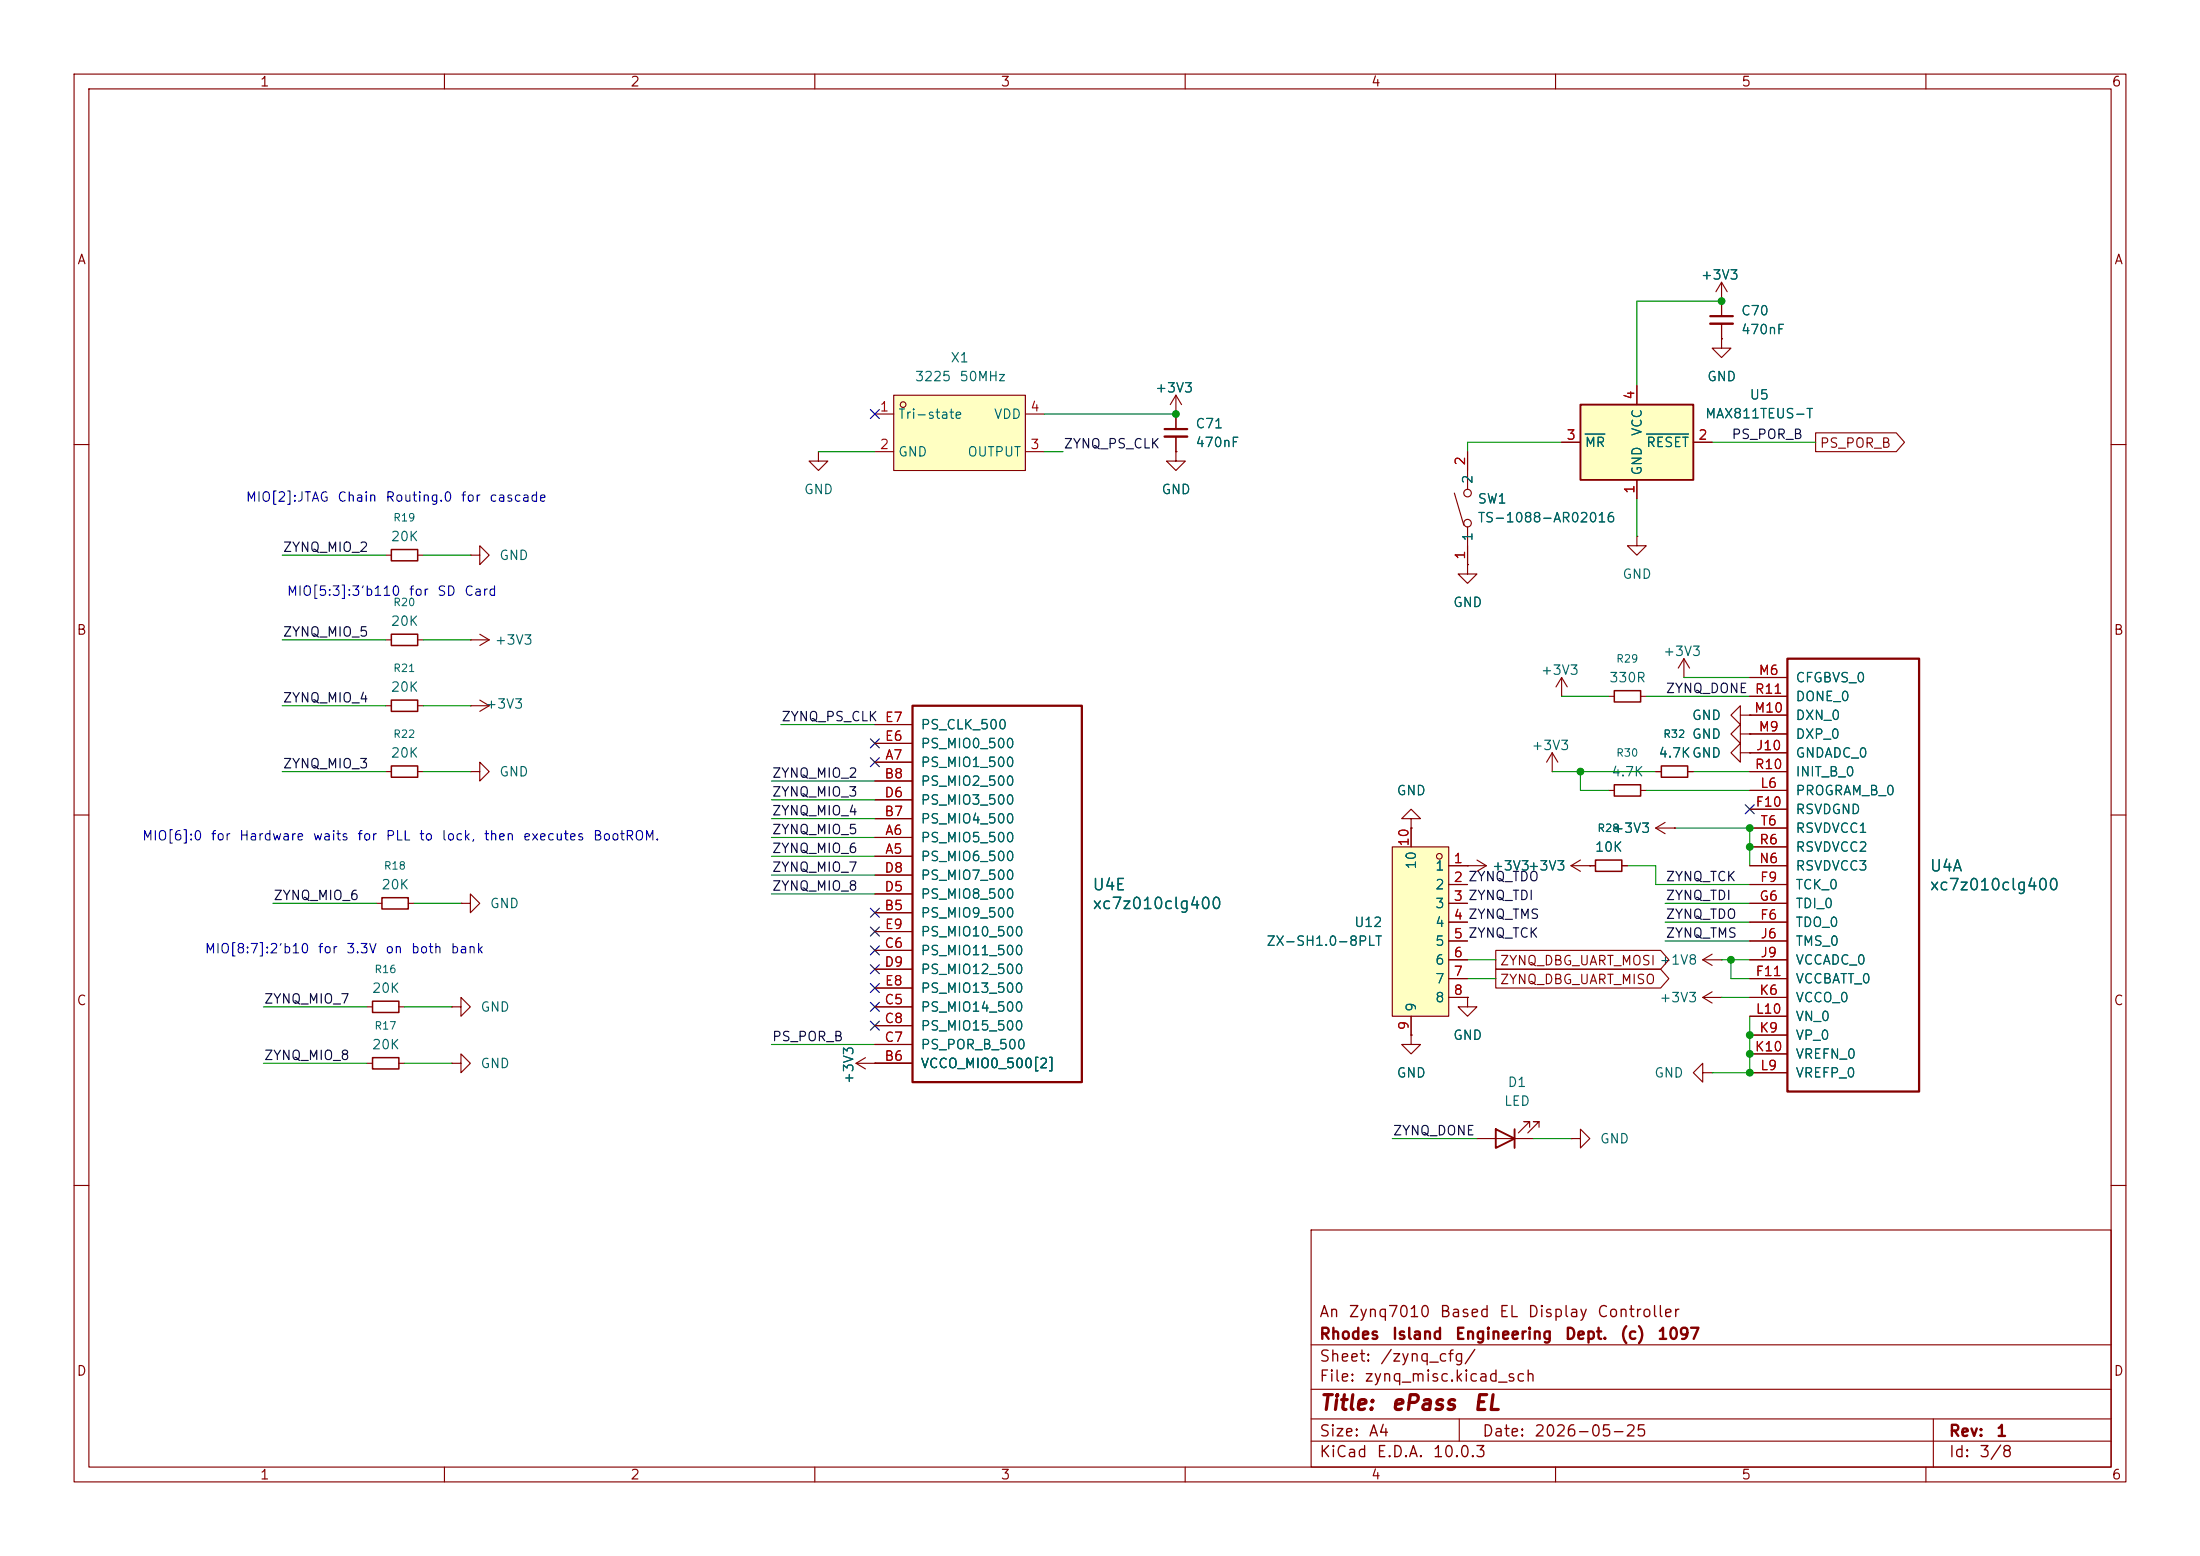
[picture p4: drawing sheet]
<svg xmlns="http://www.w3.org/2000/svg" width="297mm" height="210mm" viewBox="0 0 297 210" stroke-linecap="round" stroke-linejoin="round" font-family="sans-serif">
<g fill="none" stroke="#840000" stroke-width=".15">
<path d="M10 10h277v190h-277zM12 12h273v186h-273zM60 10v2M110 10v2M160 10v2M210 10v2M260 10v2M10 60h2M285 60h2M10 110h2M190.5 110.5h1.3l-1.3-1.3-1.3 1.3h1.3v1.3M190.5 111.8h.1"/>
<path d="M198.1 116.8h.1M198.1 116.8h2.6M199.4 116.1l1.3 .7M200.7 116.8l-1.3 .8M223.5 104.1h.8M227.8 104.1h.8M285 110h2M62.2 121.9h1.3v-1.2l1.3 1.2-1.3 1.3v-1.3M62.2 121.9h.1M229.9 129.5l1.2 .8M229.9 129.5h2.5M229.9 134.6l1.2 .8"/>
<path d="M229.9 134.6h2.5M231.1 128.8l-1.2 .7M231.1 133.9l-1.2 .7M232.4 129.5h.1M232.4 134.6h.1M10 160h2M177 166h108v32h-108zM285 160h2M60 198v2M110 198v2M160 198v2M177 194.5h108"/>
<path d="M177 191.5h108M177 187.5h108M177 181.5h108M197 191.5v3M210 198v2M260 198v2M261 191.5v6.5"/>
</g>
<path d="M224.3 103.4h3.5v1.5h-3.5z" fill="none" stroke="#840000" stroke-width=".2"/>
<path d="M188 114.3h7.6v22.9h-7.6z" fill="#ffffc2"/>
<g fill="none" stroke="#840000" stroke-width=".15">
<path d="M118.1 97.8h5.1M234.9 99.1v-1.3l-1.2 1.3 1.2 1.2v-1.2h1.3M234.9 96.5v-1.2l-1.2 1.2 1.2 1.3v-1.3h1.3M236.2 99.1h.1M236.2 96.5h.1M236.2 91.4h5.1M236.2 99.1h5.1M236.2 96.5h5.1M236.2 94h5.1M118.1 115.6h5.1M118.1 113h5.1M118.1 102.9h5.1"/>
<path d="M118.1 110.5h5.1M118.1 105.4h5.1M118.1 108h5.1M118.1 118.1h5.1M118.1 100.3h5.1M188 114.3h7.6v22.9h-7.6zM190.5 111.8v2.5M195.6 116.8h2.5M195.6 119.4h2.5M209.5 104.1h.1M209.5 101.6l-.7 1.3M209.5 101.6l.8 1.3"/>
<path d="M209.5 101.6v2.5M234.9 101.6v-1.3l-1.2 1.3 1.2 1.3v-1.3h1.3M236.2 101.6h.1M236.2 116.8h5.1M236.2 119.4h5.1M236.2 109.2h5.1M236.2 101.6h5.1M236.2 106.7h5.1M236.2 114.3h5.1M236.2 104.1h5.1M236.2 111.8h5.1M49.5 135.9h.8"/>
<path d="M50.8 121.9h.8M53.8 135.9h.8M55.1 121.9h.8M61 135.9h1.2v-1.3l1.3 1.3-1.3 1.3v-1.3M61 135.9h.1M118.1 135.9h5.1M118.1 123.2h5.1M118.1 128.3h5.1M118.1 138.4h5.1M118.1 120.7h5.1M118.1 130.8h5.1M118.1 133.4h5.1"/>
<path d="M118.1 125.7h5.1M190.5 137.2v2.5M195.6 121.9h2.5M195.6 124.5h2.5M195.6 127h2.5M195.6 129.5h2.5M195.6 132.1h2.5M195.6 134.6h2.5M236.2 121.9h5.1M236.2 124.5h5.1M236.2 127h5.1M236.2 129.5h5.1"/>
<path d="M236.2 132.1h5.1M236.2 134.6h5.1M236.2 139.7h5.1M236.2 137.2h5.1M49.5 143.5h.8M53.8 143.5h.8M61 143.5h1.2v-1.3l1.3 1.3-1.3 1.3v-1.3M61 143.5h.1M118.1 143.5h5.1M118.1 141h5.1M236.2 142.2h5.1M236.2 144.8h5.1"/>
<circle cx="194.3" cy="115.6" r=".38"/>
</g>
<path d="M123.2 95.3h22.8v50.8h-22.8zM241.3 88.9h17.8v58.4h-17.8z" fill="none" stroke="#840000" stroke-width=".3"/>
<path d="M50.3 135.1h3.5v1.6h-3.5zM51.6 121.2h3.5v1.5h-3.5zM50.3 142.7h3.5v1.6h-3.5z" fill="none" stroke="#840000" stroke-width=".2"/>
<path d="M120.6 53.3h17.8v10.2h-17.8z" fill="#ffffc2"/>
<g fill="none" stroke="#840000" stroke-width=".15">
<path d="M232.4 38.1l-.8 1.3M232.4 38.1l.8 1.3M232.4 38.1v2.5M118.1 55.9h2.5M120.6 53.3h17.8v10.2h-17.8zM138.4 55.9h2.6M158.7 55.9h.1M158.7 53.3v4.6M158.7 58.9v2.1M158.7 53.3l-.7 1.3M158.7 53.3l.8 1.3M232.4 40.6h.1"/>
<path d="M232.4 45.7v1.3h1.3l-1.3 1.3-1.3-1.3h1.3M232.4 45.7h.1M52.1 74.9h.7M56.4 74.9h.7M63.5 74.9h1.3v-1.2l1.2 1.2-1.2 1.3v-1.3M63.5 74.9h.1M110.5 61v1.2h1.3l-1.3 1.3-1.3-1.3h1.3M110.5 61h.1M118.1 61h2.5M138.4 61h2.6M158.7 61v1.2h1.3l-1.3 1.3-1.2-1.3h1.2M158.7 61h.1"/>
<path d="M196.3 66.6l1.3 4.3M198.1 76.2v1.3h1.3l-1.3 1.2-1.3-1.2h1.3M198.1 76.2h.1M198.1 61v5M198.1 71.1v5.1M52.1 86.4h.7M52.1 95.3h.7M56.4 86.4h.7M56.4 95.3h.7M63.5 86.4h.1M63.5 95.3h.1M63.5 86.4h2.5"/>
<path d="M63.5 95.3h2.5M64.8 85.6l1.2 .8M64.8 94.5l1.2 .8M66 86.4l-1.2 .7M66 95.3l-1.2 .7M52.1 104.1h.7M56.4 104.1h.7M63.5 104.1h1.3v-1.2l1.2 1.2-1.2 1.3v-1.3M63.5 104.1h.1M214.6 116.8h.8M218.9 116.8h.8M223.5 111.8l1.3 .7"/>
<path d="M223.5 111.8h2.6M224.8 111l-1.3 .8M226.1 111.8h.1M115.6 143.5l1.2 .8M115.6 143.5h2.5M116.8 142.7l-1.2 .8M118.1 143.5h.1M199.4 153.7h7.6M206.5 152.1v-.7h-.8h.8l-1.5 1.5M207.8 152.1v-.7h-.8h.8l-1.6 1.5M212.1 153.7h1.3v-1.3l1.2 1.3-1.2 1.2v-1.2M212.1 153.7h.1"/>
<path d="M229.9 144.8v-1.3l-1.3 1.3 1.3 1.3v-1.3h1.2M231.1 144.8h.1"/>
<circle cx="121.9" cy="54.6" r=".38"/>
<circle cx="198.1" cy="66.6" r=".51"/>
<circle cx="198.1" cy="70.6" r=".51"/>
</g>
<path d="M157.2 57.9h3.1" fill="none" stroke="#840000" stroke-width=".3"/>
<path d="M157.2 58.9h3.1" fill="none" stroke="#840000" stroke-width=".33"/>
<path d="M52.8 74.2h3.6v1.5h-3.6zM52.8 85.6h3.6v1.5h-3.6zM52.8 94.5h3.6v1.5h-3.6zM52.8 103.4h3.6v1.5h-3.6zM215.4 116.1h3.5v1.5h-3.5z" fill="none" stroke="#840000" stroke-width=".2"/>
<path d="M201.9 152.4l2.6 1.3-2.6 1.2zM204.5 152.4v2.5" fill="none" stroke="#840000" stroke-width=".25"/>
<path d="M213.4 54.6h15.2v10.2h-15.2z" fill="#ffffc2"/>
<path d="M213.4 54.6h15.2v10.2h-15.2z" fill="none" stroke="#840000" stroke-width=".25"/>
<g fill="none" stroke="#840000" stroke-width=".15">
<path d="M158.7 55.9h.1M158.7 55.9v2M158.7 58.9v2.1M210.8 59.7h2.6M221 52.1v2.5M228.6 59.7h2.5M232.4 40.6h.1M232.4 45.7h.1M232.4 40.6v2.1M232.4 43.7v2M245.1 58.4h10.9l1.1 1.3-1.1 1.3h-10.9zM158.7 61h.1"/>
<path d="M198.1 76.2h.1M198.1 61v2.5M198.1 73.7v2.5M221 72.4v1.3h1.2l-1.2 1.2-1.3-1.2h1.3M221 72.4h.1M221 64.8v2.5M118.1 97.8h5.1M210.8 94h.1M210.8 91.4l-.7 1.3M210.8 91.4l.8 1.3M210.8 91.4v2.6M217.2 94h.7"/>
<path d="M221.5 94h.7M227.3 91.4h.1M227.3 88.9l-.7 1.3M227.3 88.9l.8 1.3M227.3 88.9v2.5M236.2 99.1h.1M236.2 96.5h.1M236.2 94h5.1M236.2 91.4h5.1M236.2 99.1h5.1M236.2 96.5h5.1M118.1 115.6h5.1"/>
<path d="M118.1 113h5.1M118.1 102.9h5.1M118.1 110.5h5.1M118.1 105.4h5.1M118.1 108h5.1M118.1 118.1h5.1M118.1 100.3h5.1M190.5 111.8h.1M190.5 111.8v2.5M195.6 116.8h2.5M195.6 119.4h2.5M198.1 116.8h.1"/>
<path d="M212.1 116.8l1.3 .8M212.1 116.8h3.3M213.4 116.1l-1.3 .7M214.6 116.8h.1M217.2 106.7h.7M218.9 116.8h.8M221.5 106.7h.7M223.5 104.1h.8M226.1 111.8h.1M227.8 104.1h.8M236.2 101.6h.1M236.2 106.7h5.1"/>
<path d="M236.2 116.8h5.1M236.2 119.4h5.1M236.2 109.2h5.1M236.2 101.6h5.1M236.2 114.3h5.1M236.2 104.1h5.1M236.2 111.8h5.1M118.1 123.2h5.1M118.1 135.9h5.1M118.1 128.3h5.1M118.1 138.4h5.1M118.1 120.7h5.1"/>
<path d="M118.1 130.8h5.1M118.1 133.4h5.1M118.1 125.7h5.1M190.5 139.7v1.3h1.3l-1.3 1.2-1.3-1.2h1.3M190.5 139.7h.1M190.5 137.2v2.5M195.6 124.5h2.5M195.6 132.1h2.5M195.6 121.9h2.5M195.6 127h2.5M195.6 129.5h2.5M195.6 134.6h2.5"/>
<path d="M198.1 134.6v1.3h1.3l-1.3 1.3-1.3-1.3h1.3M198.1 134.6h.1M201.9 128.3h22.3l1.1 1.2-1.1 1.3h-22.3zM201.9 130.8h22.3l1.1 1.3-1.1 1.3h-22.3zM236.2 124.5h5.1M236.2 132.1h5.1M236.2 121.9h5.1M236.2 127h5.1M236.2 129.5h5.1M236.2 134.6h5.1M236.2 139.7h5.1M236.2 137.2h5.1"/>
<path d="M118.1 143.5h.1M118.1 143.5h5.1M118.1 141h5.1M236.2 142.2h5.1M236.2 144.8h5.1"/>
</g>
<path d="M214 58.6h2.7M222.3 58.6h5.7" fill="none" stroke="#006464" stroke-width=".15"/>
<path d="M217.9 93.2h3.6v1.5h-3.6zM217.9 105.9h3.6v1.5h-3.6z" fill="none" stroke="#840000" stroke-width=".2"/>
<path d="M230.9 42.7h3" fill="none" stroke="#840000" stroke-width=".3"/>
<path d="M230.9 43.7h3" fill="none" stroke="#840000" stroke-width=".33"/>
<g fill="none" stroke="#009600" stroke-width=".15">
<path d="M141 55.9h17.7M210.8 59.7h-12.7v1.3M231.1 59.7h14M232.4 40.6h-11.4v11.5M38.1 74.9h14M57.1 74.9h6.4M110.5 61h7.6M141 61h2.5M221 67.3v5.1M38.1 86.4h14M38.1 95.3h14M57.1 86.4h6.4"/>
<path d="M57.1 95.3h6.4M105.4 97.8h12.7M210.8 94h6.4M222.2 94h14M227.3 91.4h8.9M38.1 104.1h14M57.1 104.1h6.4M104.1 115.6h14M104.1 113h14M104.1 110.5h14M104.1 108h14M104.1 105.4h14"/>
<path d="M104.1 118.1h14M209.5 104.1h14M213.4 104.1v2.6h3.8M219.7 116.8h3.8v2.6h12.7M222.2 106.7h14M226.1 111.8h10.1v5M228.6 104.1h7.6M35.6 135.9h13.9M36.8 121.9h14M54.6 135.9h6.4M55.9 121.9h6.3M104.1 120.7h14"/>
<path d="M198.1 132.1h3.8M198.1 129.5h3.8M224.8 121.9h11.4M224.8 127h11.4M224.8 124.5h11.4M232.4 129.5h3.8M232.4 134.6h3.8M233.7 129.5v2.6h2.5M236.2 137.2v7.6h-5.1M35.6 143.5h13.9M54.6 143.5h6.4M104.1 141h14"/>
<path d="M188 153.7h11.4M207 153.7h5.1"/>
</g>
<g fill="none" stroke="#000084" stroke-width=".15">
<path d="M117.5 55.3l1.2 1.2M118.7 55.3l-1.2 1.2M117.5 99.7l1.2 1.2M118.7 99.7l-1.2 1.2M117.5 102.3l1.2 1.2M118.7 102.3l-1.2 1.2M235.6 108.6l1.2 1.2M236.8 108.6l-1.2 1.2M117.5 137.8l1.2 1.2M117.5 125.1l1.2 1.2M117.5 122.6l1.2 1.2M117.5 127.7l1.2 1.2"/>
<path d="M117.5 130.2l1.2 1.2M117.5 132.7l1.2 1.3M117.5 135.3l1.2 1.2M118.7 137.8l-1.2 1.2M118.7 125.1l-1.2 1.2M118.7 122.6l-1.2 1.2M118.7 127.7l-1.2 1.2M118.7 130.2l-1.2 1.2M118.7 132.7l-1.2 1.3M118.7 135.3l-1.2 1.2"/>
</g>
<g fill="#009600" stroke="#009600" stroke-width=".14">
<circle cx="232.4" cy="40.6" r=".46"/>
<circle cx="233.7" cy="129.5" r=".46"/>
<circle cx="236.2" cy="142.2" r=".46"/>
<circle cx="236.2" cy="144.8" r=".46"/>
<circle cx="236.2" cy="139.7" r=".46"/>
<circle cx="236.2" cy="111.8" r=".46"/>
<circle cx="158.7" cy="55.9" r=".46"/>
<circle cx="236.2" cy="114.3" r=".46"/>
<circle cx="213.4" cy="104.1" r=".46"/>
</g>
<g font-size="2" fill="#840000">
<text x="178" y="190.8">Title:</text>
<text x="187.7" y="190.8">ePass</text>
<text x="198.8" y="190.8">EL</text>
</g>
<g font-size="1.5" fill="#006464">
<text x="260.4" y="118">U4A</text>
<text x="147.4" y="120.5">U4E</text>
<text x="147.4" y="123.1">xc7z010clg400</text>
<text x="260.4" y="120.5">xc7z010clg400</text>
</g>
<g font-size="1.5" fill="#840000">
<text x="178" y="178.2">An</text>
<text x="181.9" y="178.2">Zynq7010</text>
<text x="194.2" y="178.2">Based</text>
<text x="202.3" y="178.2">EL</text>
<text x="206.1" y="178.2">Display</text>
<text x="215.5" y="178.2">Controller</text>
<text x="178" y="184.2">Sheet:</text>
<text x="178" y="181.2">Rhodes</text>
<text x="186.2" y="184.2">/zynq_cfg/</text>
<text x="187.8" y="181.2">Island</text>
<text x="196.3" y="181.2">Engineering</text>
<text x="211.2" y="181.2">Dept.</text>
<text x="218.6" y="181.2">(c)</text>
<text x="223.6" y="181.2">1097</text>
<text x="178" y="186.9">File:</text>
<text x="184.1" y="186.9">zynq_misc.kicad_sch</text>
<text x="178" y="197.1">KiCad</text>
<text x="178" y="194.3">Size:</text>
<text x="184.7" y="194.3">A4</text>
<text x="185.7" y="197.1">E.D.A.</text>
<text x="193.3" y="197.1">10.0.3</text>
<text x="200" y="194.3">Date:</text>
<text x="207" y="194.3">2026-05-25</text>
<text x="263" y="194.3">Rev:</text>
<text x="263" y="197.1">Id:</text>
<text x="267.1" y="197.1">3/8</text>
<text x="269.4" y="194.3">1</text>
</g>
<g font-size="1.3" fill="#840000">
<text x="35" y="12">1</text>
<text x="85" y="12">2</text>
<text x="135" y="12">3</text>
<text x="185" y="12">4</text>
<text x="235" y="12">5</text>
<text x="285" y="12">6</text>
<text x="10.3" y="36">A</text>
<text x="285.3" y="36">A</text>
<text x="245.6" y="60.8">PS_POR_B</text>
<text x="10.3" y="86">B</text>
<text x="285.3" y="86">B</text>
<text x="202.4" y="130.6">ZYNQ_DBG_UART_MOSI +1V8</text>
<text x="10.3" y="136">C</text>
<text x="202.4" y="133.1">ZYNQ_DBG_UART_MISO</text>
<text x="285.3" y="136">C</text>
<text x="10.3" y="186">D</text>
<text x="285.3" y="186">D</text>
<text x="35" y="200">1</text>
<text x="85" y="200">2</text>
<text x="135" y="200">3</text>
<text x="185" y="200">4</text>
<text x="235" y="200">5</text>
<text x="285" y="200">6</text>
</g>
<g font-size="1.3" fill="#006464">
<text x="229.5" y="38.1">+3V3</text>
<text x="235" y="45.4">470nF</text>
<text x="235" y="42.9">C70</text>
<text x="123.4" y="51.8">3225</text>
<text x="128.2" y="49.2">X1</text>
<text x="129.4" y="51.8">50MHz</text>
<text x="155.9" y="53.3">+3V3</text>
<text x="230.4" y="51.8">GND</text>
<text x="121.2" y="56.9">Tri-state</text>
<text x="134.1" y="56.9">VDD</text>
<text x="161.3" y="58.1">C71</text>
<text x="222" y="58.9" transform="rotate(-90 222 58.9)">VCC</text>
<text x="230.1" y="56.8">MAX811TEUS-T</text>
<text x="236.1" y="54.2">U5</text>
<text x="121.2" y="61.9">GND</text>
<text x="130.5" y="61.9">OUTPUT</text>
<text x="161.3" y="60.7">470nF</text>
<text x="199.1" y="65.4" transform="rotate(-90 199.1 65.4)">2</text>
<text x="213.9" y="60.7">MR</text>
<text x="222" y="64.3" transform="rotate(-90 222 64.3)">GND</text>
<text x="222.1" y="60.7">RESET</text>
<text x="108.5" y="67">GND</text>
<text x="156.7" y="67">GND</text>
<text x="199.4" y="68.3">SW1</text>
<text x="199.4" y="70.8">TS-1088-AR02016</text>
<text x="52.7" y="73.4">20K</text>
<text x="67.3" y="75.9">GND</text>
<text x="199.1" y="73.2" transform="rotate(-90 199.1 73.2)">1</text>
<text x="196.1" y="82.3">GND</text>
<text x="218.9" y="78.4">GND</text>
<text x="52.7" y="84.8">20K</text>
<text x="66.7" y="87.3">+3V3</text>
<text x="224.4" y="88.9">+3V3</text>
<text x="52.7" y="93.7">20K</text>
<text x="65.4" y="96">+3V3</text>
<text x="207.9" y="91.4">+3V3</text>
<text x="217.2" y="92.4">330R</text>
<text x="242.3" y="92.4">CFGBVS_0</text>
<text x="242.3" y="95">DONE_0</text>
<text x="124.2" y="101.3">PS_MIO0_500</text>
<text x="124.2" y="98.8">PS_CLK_500</text>
<text x="206.7" y="101.6">+3V3</text>
<text x="228.3" y="100">GND</text>
<text x="228.3" y="97.5">GND</text>
<text x="242.3" y="100">DXP_0</text>
<text x="242.3" y="97.5">DXN_0</text>
<text x="52.7" y="102.6">20K</text>
<text x="67.3" y="105.1">GND</text>
<text x="124.2" y="103.8">PS_MIO1_500</text>
<text x="124.2" y="106.4">PS_MIO2_500</text>
<text x="188.5" y="107.7">GND</text>
<text x="217.5" y="105.1">4.7K</text>
<text x="223.8" y="102.6">4.7KGND</text>
<text x="242.3" y="102.6">GNDADC_0</text>
<text x="242.3" y="107.7">PROGRAM_B_0</text>
<text x="242.3" y="105.1">INIT_B_0</text>
<text x="124.2" y="111.5">PS_MIO4_500</text>
<text x="124.2" y="108.9">PS_MIO3_500</text>
<text x="217.6" y="112.7">+3V3</text>
<text x="242.3" y="110.2">RSVDGND</text>
<text x="242.3" y="112.7">RSVDVCC1</text>
<text x="124.2" y="116.5">PS_MIO6_500</text>
<text x="124.2" y="114">PS_MIO5_500</text>
<text x="124.2" y="119.1">PS_MIO7_500</text>
<text x="191.5" y="117.4" transform="rotate(-90 191.5 117.4)">10</text>
<text x="193.7" y="117.8">1</text>
<text x="201.3" y="117.8">+3V3+3V3</text>
<text x="215.2" y="115.3">10K</text>
<text x="242.3" y="117.8">RSVDVCC3</text>
<text x="242.3" y="115.3">RSVDVCC2</text>
<text x="51.4" y="120.4">20K</text>
<text x="66" y="122.9">GND</text>
<text x="124.2" y="124.2">PS_MIO9_500</text>
<text x="124.2" y="121.6">PS_MIO8_500</text>
<text x="182.7" y="125.4">U12</text>
<text x="193.7" y="120.4">2</text>
<text x="193.7" y="122.9">3</text>
<text x="193.7" y="125.4">4</text>
<text x="242.3" y="125.4">TDO_0</text>
<text x="242.3" y="120.4">TCK_0</text>
<text x="242.3" y="122.9">TDI_0</text>
<text x="124.2" y="129.2">PS_MIO11_500</text>
<text x="124.2" y="131.8">PS_MIO12_500</text>
<text x="124.2" y="126.7">PS_MIO10_500</text>
<text x="170.9" y="128">ZX-SH1.0-8PLT</text>
<text x="193.7" y="128">5</text>
<text x="193.7" y="130.5">6</text>
<text x="242.3" y="128">TMS_0</text>
<text x="242.3" y="130.5">VCCADC_0</text>
<text x="50.1" y="134.3">20K</text>
<text x="64.8" y="136.9">GND</text>
<text x="124.2" y="136.9">PS_MIO14_500</text>
<text x="124.2" y="134.3">PS_MIO13_500</text>
<text x="191.5" y="136.7" transform="rotate(-90 191.5 136.7)">9</text>
<text x="193.7" y="133.1">7</text>
<text x="193.7" y="135.6">8</text>
<text x="223.9" y="135.6">+3V3</text>
<text x="242.3" y="133.1">VCCBATT_0</text>
<text x="242.3" y="135.6">VCCO_0</text>
<text x="50.1" y="141.9">20K</text>
<text x="124.2" y="141.9">PS_POR_B_500</text>
<text x="124.2" y="139.4">PS_MIO15_500</text>
<text x="196.1" y="140.7">GND</text>
<text x="242.3" y="140.7">VP_0</text>
<text x="242.3" y="143.2">VREFN_0</text>
<text x="242.3" y="138.1">VN_0</text>
<text x="64.8" y="144.5">GND</text>
<text x="115.5" y="146.4" transform="rotate(-90 115.5 146.4)">+3V3</text>
<text x="124.2" y="144.5">VCCO_MIO0_500[2]</text>
<text x="188.5" y="145.8">GND</text>
<text x="203" y="149.6">LED</text>
<text x="203.4" y="147">D1</text>
<text x="223.2" y="145.8">GND</text>
<text x="242.3" y="145.8">VREFP_0</text>
<text x="215.9" y="154.6">GND</text>
</g>
<g font-size="1.3" fill="#a90000">
<text x="118.7" y="55.9">1</text>
<text x="139" y="55.9">4</text>
<text x="211.4" y="59.7">3</text>
<text x="221" y="54" transform="rotate(-90 221 54)">4</text>
<text x="229.2" y="59.7">2</text>
<text x="118.7" y="60.9">2</text>
<text x="139" y="60.9">3</text>
<text x="198.1" y="62.9" transform="rotate(-90 198.1 62.9)">2</text>
<text x="221" y="66.7" transform="rotate(-90 221 66.7)">1</text>
<text x="198.1" y="75.6" transform="rotate(-90 198.1 75.6)">1</text>
<text x="236.8" y="94">R11</text>
<text x="237.3" y="91.4">M6</text>
<text x="119.4" y="100.3">E6</text>
<text x="119.4" y="97.8">E7</text>
<text x="236.7" y="96.5">M10</text>
<text x="237" y="101.6">J10</text>
<text x="237.3" y="99">M9</text>
<text x="119.3" y="105.4">B8</text>
<text x="119.3" y="107.9">D6</text>
<text x="119.4" y="102.8">A7</text>
<text x="236.8" y="104.1">R10</text>
<text x="237.5" y="106.7">L6</text>
<text x="119.3" y="110.5">B7</text>
<text x="119.4" y="113">A6</text>
<text x="236.9" y="109.2">F10</text>
<text x="237.6" y="111.7">T6</text>
<text x="119.3" y="118.1">D8</text>
<text x="119.4" y="115.5">A5</text>
<text x="190.5" y="114.3" transform="rotate(-90 190.5 114.3)">10</text>
<text x="196.1" y="116.8">1</text>
<text x="196.1" y="119.4">2 ZYNQ_TDO</text>
<text x="196.1" y="119.4">2</text>
<text x="237.4" y="116.8">N6</text>
<text x="237.4" y="114.3">R6</text>
<text x="237.5" y="119.4">F9</text>
<text x="119.3" y="123.2">B5</text>
<text x="119.3" y="120.6">D5</text>
<text x="119.4" y="125.7">E9</text>
<text x="196.1" y="121.9">3 ZYNQ_TDI</text>
<text x="196.1" y="124.4">4 ZYNQ_TMS</text>
<text x="196.1" y="121.9">3</text>
<text x="196.1" y="124.4">4</text>
<text x="237.4" y="121.9">G6</text>
<text x="237.5" y="124.4">F6</text>
<text x="119.3" y="128.2">C6</text>
<text x="119.3" y="130.8">D9</text>
<text x="196.1" y="127">5 ZYNQ_TCK</text>
<text x="196.1" y="129.5">6</text>
<text x="196.1" y="127">5</text>
<text x="237.6" y="127">J6</text>
<text x="237.6" y="129.5">J9</text>
<text x="119.3" y="135.9">C5</text>
<text x="119.4" y="133.3">E8</text>
<text x="196.1" y="132.1">7</text>
<text x="196.1" y="134.6">8</text>
<text x="236.9" y="132.1">F11</text>
<text x="236.9" y="137.1">L10</text>
<text x="237.4" y="134.6">K6</text>
<text x="119.3" y="143.5">B6</text>
<text x="119.3" y="140.9">C7</text>
<text x="119.3" y="138.4">C8</text>
<text x="190.5" y="139.1" transform="rotate(-90 190.5 139.1)">9</text>
<text x="236.8" y="142.2">K10</text>
<text x="237.4" y="139.7">K9</text>
<text x="237.5" y="144.8">L9</text>
</g>
<g font-size="1.3" fill="#0f0f0f">
<text x="233.7" y="59.6">PS_POR_B</text>
<text x="143.5" y="60.8">ZYNQ_PS_CLK</text>
<text x="38.1" y="74.8">ZYNQ_MIO_2</text>
<text x="38.1" y="86.2">ZYNQ_MIO_5</text>
<text x="38.1" y="95.1">ZYNQ_MIO_4</text>
<text x="224.8" y="93.9">ZYNQ_DONE R11</text>
<text x="105.4" y="97.7">ZYNQ_PS_CLK E7</text>
<text x="38.1" y="104">ZYNQ_MIO_3</text>
<text x="104.1" y="107.8">ZYNQ_MIO_3</text>
<text x="104.1" y="105.3">ZYNQ_MIO_2</text>
<text x="104.1" y="110.4">ZYNQ_MIO_4</text>
<text x="104.1" y="112.9">ZYNQ_MIO_5</text>
<text x="104.1" y="115.4">ZYNQ_MIO_6</text>
<text x="104.1" y="118">ZYNQ_MIO_7</text>
<text x="224.8" y="119.3">ZYNQ_TCK</text>
<text x="36.8" y="121.8">ZYNQ_MIO_6</text>
<text x="104.1" y="120.5">ZYNQ_MIO_8</text>
<text x="224.8" y="124.3">ZYNQ_TDO</text>
<text x="224.8" y="121.8">ZYNQ_TDI</text>
<text x="224.8" y="126.9">ZYNQ_TMS</text>
<text x="35.6" y="135.8">ZYNQ_MIO_7</text>
<text x="35.6" y="143.4">ZYNQ_MIO_8</text>
<text x="104.1" y="140.8">PS_POR_B</text>
<text x="188" y="153.5">ZYNQ_DONE</text>
</g>
<g font-size="1.3" fill="#0000c2">
<text x="33.1" y="68">MIO[2]:JTAG</text>
<text x="45.4" y="68">Chain</text>
<text x="51.9" y="68">Routing.0</text>
<text x="62.1" y="68">for</text>
<text x="66" y="68">cascade</text>
<text x="38.6" y="80.7">MIO[5:3]:3'b110</text>
<text x="55.1" y="80.7">for</text>
<text x="58.9" y="80.7">SD</text>
<text x="62.6" y="80.7">Card</text>
<text x="19.1" y="113.8">MIO[6]:0</text>
<text x="28.4" y="113.8">for</text>
<text x="32.2" y="113.8">Hardware</text>
<text x="42.1" y="113.8">waits</text>
<text x="48.1" y="113.8">for</text>
<text x="52" y="113.8">PLL</text>
<text x="56.5" y="113.8">to</text>
<text x="59.5" y="113.8">lock,</text>
<text x="65.2" y="113.8">then</text>
<text x="70.5" y="113.8">executes</text>
<text x="80" y="113.8">BootROM.</text>
<text x="27.5" y="129">MIO[8:7]:2'b10</text>
<text x="42.8" y="129">for</text>
<text x="46.6" y="129">3.3V</text>
<text x="51.9" y="129">on</text>
<text x="55.4" y="129">both</text>
<text x="60.7" y="129">bank</text>
</g>
<g font-size="1" fill="#006464">
<text x="53" y="70.6">R19</text>
<text x="53" y="82.1">R20</text>
<text x="218.1" y="89.7">R29</text>
<text x="53" y="90.9">R21</text>
<text x="53" y="99.8">R22</text>
<text x="224.5" y="99.8">R32</text>
<text x="218.1" y="102.4">R30</text>
<text x="215.6" y="112.5">R28</text>
<text x="51.7" y="117.6">R18</text>
<text x="50.5" y="131.6">R16</text>
<text x="50.5" y="139.2">R17</text>
</g>
</svg>
